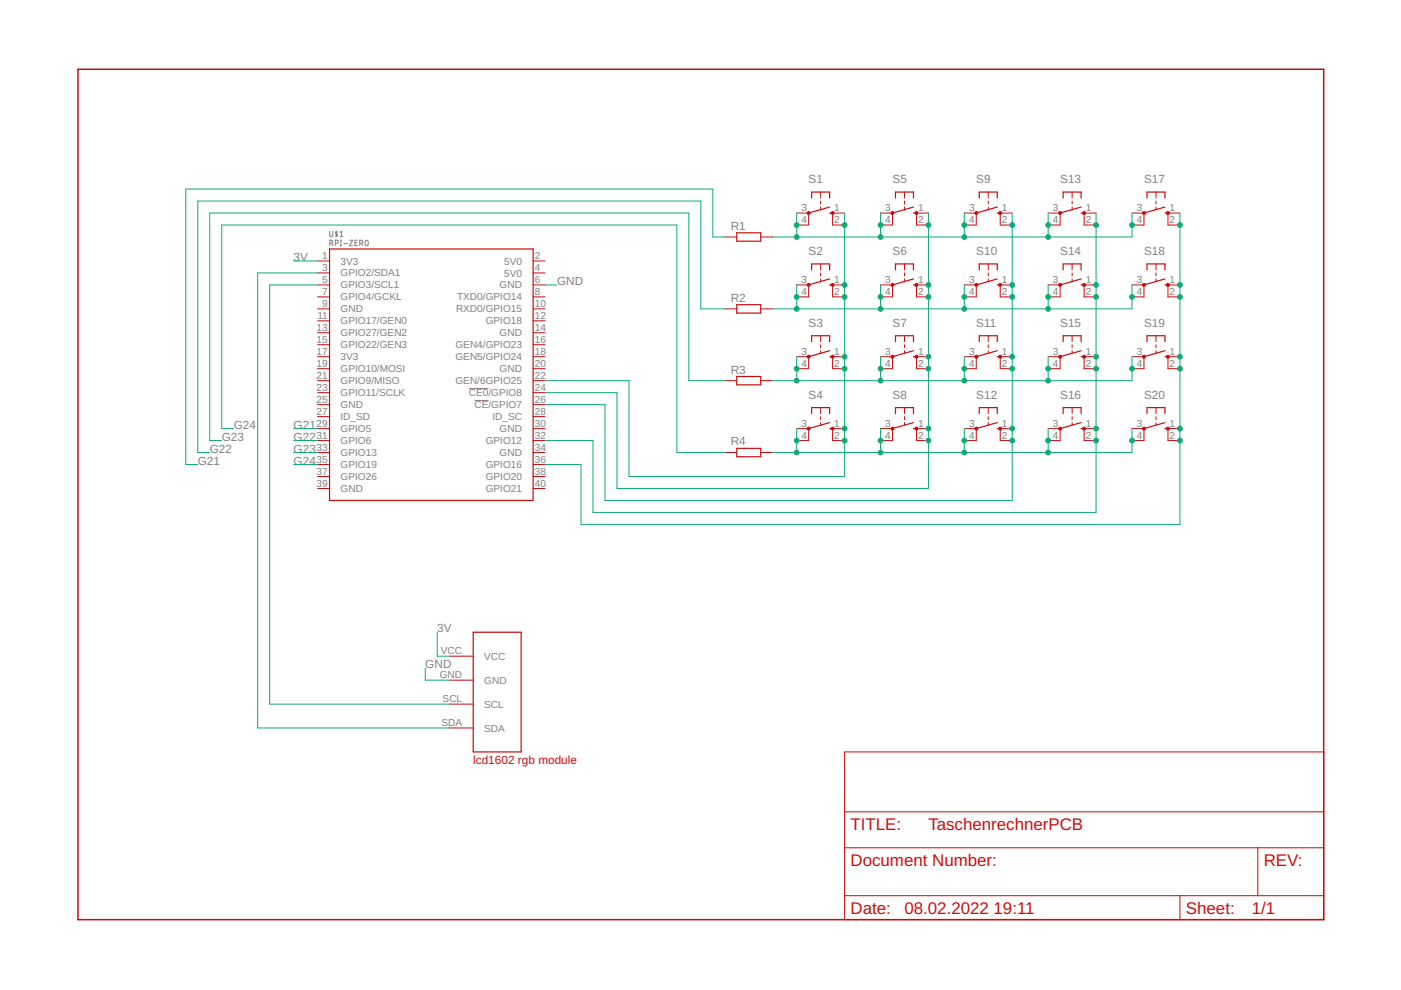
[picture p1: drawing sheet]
<svg xmlns="http://www.w3.org/2000/svg" width="297mm" height="210mm" viewBox="0 0 297 210" stroke-linecap="round" stroke-linejoin="round" font-family="sans-serif">
<g fill="none" stroke="#808080" stroke-width=".21">
<path d="M69.9 51.6l.6-.1v-.4l-.6-.2v1.2M69.9 49v1l.3 .2 .3-.2 .1-1M70.3 51.6l.3 .5M71.1 51.6l.6-.1v-.4l-.6-.2v1.2M71.3 49v1.2M71.6 49.2l-.4-.1-.1 .2 .5 .5-.1 .2h-.4M72.1 49.3l.3-.3v1.2M72.1 50.2h.6M72.2 50.9h.2M72.2 52.1h.2M72.3 50.9v1.2M72.9 51.6h.8"/>
<path d="M74.1 50.9h.7l-.7 1.2h.7M75.3 51.5h.4M75.8 50.9h-.5v1.2h.5M76.3 51.6l.6-.1v-.4l-.6-.2v1.2M76.7 51.6l.2 .5M77.5 51h.4l.2 .2-.1 .7-.2 .2-.3-.1-.1-.2zM99.4 82.4h4.2M100.6 84.9h3"/>
</g>
<path d="M16.5 14.7h264.1v180.3h-264.1z" fill="none" stroke="#c90d0c" stroke-width=".32"/>
<g fill="none" stroke="#c90d0c" stroke-width=".21">
<path d="M67.3 55.3h2.6M67.3 57.9h2.6M113 55.3h2.6M113 57.9h2.6M153.7 50.2h2.5M161.3 50.2h2.5M168.9 45.2h2.5v2.5h-2.5M174 40.7v1.3M174 42.6v.7M174 43.9v.6M174 56v1.2M174 57.9v.6"/>
<path d="M174 59.1v.7M179.1 45.2h-2.6v2.5h2.6M186.7 45.2h2.5v2.5h-2.5M191.8 40.7v1.3M191.8 42.6v.7M191.8 43.9v.6M191.8 56v1.2M191.8 57.9v.6M191.8 59.1v.7M196.8 45.2h-2.5v2.5h2.5M204.4 45.2h2.6v2.5h-2.6M209.5 40.7v1.3"/>
<path d="M209.5 42.6v.7M209.5 43.9v.6M209.5 56v1.2M209.5 57.9v.6M209.5 59.1v.7M214.6 45.2h-2.5v2.5h2.5M222.2 45.2h2.6v2.5h-2.6M227.3 40.7v1.3M227.3 42.6v.7M227.3 43.9v.6M227.3 56v1.2M227.3 57.9v.6"/>
<path d="M227.3 59.1v.7M232.4 45.2h-2.6v2.5h2.6M240 45.2h2.5v2.5h-2.5M245.1 40.7v1.3M245.1 42.6v.7M245.1 43.9v.6M245.1 56v1.2M245.1 57.9v.6M245.1 59.1v.7M250.2 45.2h-2.6v2.5h2.6M67.3 60.4h2.6M67.3 62.9h2.6"/>
<path d="M67.3 75.6h2.6M67.3 78.2h2.6M67.3 65.5h2.6M67.3 68h2.6M67.3 70.5h2.6M67.3 73.1h2.6M113 60.4h2.6M113 62.9h2.6M113 75.6h2.6M113 78.2h2.6M113 65.5h2.6M113 68h2.6"/>
<path d="M113 70.5h2.6M113 73.1h2.6M153.7 65.5h2.5M161.3 65.5h2.5M168.9 60.4h2.5v2.5h-2.5M168.9 75.6h2.5v2.6h-2.5M174 71.2v1.3M174 73.1v.6M174 74.4v.6M179.1 60.4h-2.6v2.5h2.6M179.1 75.6h-2.6v2.6h2.6M186.7 60.4h2.5v2.5h-2.5"/>
<path d="M186.7 75.6h2.5v2.6h-2.5M191.8 71.2v1.3M191.8 73.1v.6M191.8 74.4v.6M196.8 60.4h-2.5v2.5h2.5M196.8 75.6h-2.5v2.6h2.5M204.4 60.4h2.6v2.5h-2.6M204.4 75.6h2.6v2.6h-2.6M209.5 71.2v1.3M209.5 73.1v.6M209.5 74.4v.6M214.6 60.4h-2.5v2.5h2.5"/>
<path d="M214.6 75.6h-2.5v2.6h2.5M222.2 60.4h2.6v2.5h-2.6M222.2 75.6h2.6v2.6h-2.6M227.3 71.2v1.3M227.3 73.1v.6M227.3 74.4v.6M232.4 60.4h-2.6v2.5h2.6M232.4 75.6h-2.6v2.6h2.6M240 60.4h2.5v2.5h-2.5M240 75.6h2.5v2.6h-2.5M245.1 71.2v1.3M245.1 73.1v.6"/>
<path d="M245.1 74.4v.6M250.2 60.4h-2.6v2.5h2.6M250.2 75.6h-2.6v2.6h2.6M67.3 90.9h2.6M67.3 93.4h2.6M67.3 80.7h2.6M67.3 95.9h2.6M67.3 83.2h2.6M67.3 85.8h2.6M67.3 88.3h2.6M67.3 98.5h2.6M113 90.9h2.6"/>
<path d="M113 93.4h2.6M113 80.7h2.6M113 95.9h2.6M113 83.2h2.6M113 85.8h2.6M113 88.3h2.6M113 98.5h2.6M153.7 80.7h2.5M153.7 95.9h2.5M161.3 80.7h2.5M161.3 95.9h2.5M168.9 90.9h2.5v2.5h-2.5"/>
<path d="M174 86.4v1.3M174 88.3v.7M174 89.6v.6M179.1 90.9h-2.6v2.5h2.6M186.7 90.9h2.5v2.5h-2.5M191.8 86.4v1.3M191.8 88.3v.7M191.8 89.6v.6M196.8 90.9h-2.5v2.5h2.5M204.4 90.9h2.6v2.5h-2.6M209.5 86.4v1.3M209.5 88.3v.7"/>
<path d="M209.5 89.6v.6M214.6 90.9h-2.5v2.5h2.5M222.2 90.9h2.6v2.5h-2.6M227.3 86.4v1.3M227.3 88.3v.7M227.3 89.6v.6M232.4 90.9h-2.6v2.5h2.6M240 90.9h2.5v2.5h-2.5M245.1 86.4v1.3M245.1 88.3v.7M245.1 89.6v.6M250.2 90.9h-2.6v2.5h2.6"/>
<path d="M67.3 101h2.6M67.3 103.6h2.6M113 101h2.6M113 103.6h2.6M95.2 139.1h5.1M95.2 154.3h5.1M95.2 149.3h5.1M95.2 144.2h5.1M179.1 159.4h101.5v35.6h-101.5zM179.1 179.7h101.5M179.1 172.1h101.5M266.7 179.7v10.2"/>
<path d="M179.1 189.9h101.5M250.2 189.9v5.1"/>
</g>
<g fill="none" stroke="#c90d0c" stroke-width=".25">
<path d="M69.9 52.8h43.1v53.3h-43.1zM156.2 49.4h5.1v1.7h-5.1zM172.1 42v-1.3h3.8v1.3M172.1 57.2v-1.2h3.8v1.2M175.9 45.2h.6M175.9 43.9l-4.5 1.3M175.9 59.1l-4.5 1.3M189.9 42v-1.3h3.8v1.3M189.9 57.2v-1.2h3.8v1.2M193.7 45.2h.6M193.7 43.9l-4.5 1.3M193.7 59.1l-4.5 1.3"/>
<path d="M207.6 42v-1.3h3.8v1.3M207.6 57.2v-1.2h3.8v1.2M211.4 45.2h.7M211.4 43.9l-4.4 1.3M211.4 59.1l-4.4 1.3M225.4 42v-1.3h3.8v1.3M225.4 57.2v-1.2h3.8v1.2M229.2 45.2h.6M229.2 43.9l-4.4 1.3M229.2 59.1l-4.4 1.3M243.2 42v-1.3h3.8v1.3M243.2 57.2v-1.2h3.8v1.2"/>
<path d="M247 45.2h.6M247 43.9l-4.5 1.3M247 59.1l-4.5 1.3M156.2 64.6h5.1v1.8h-5.1zM156.2 79.8h5.1v1.8h-5.1zM172.1 72.5v-1.3h3.8v1.3M175.9 60.4h.6M175.9 75.6h.6M175.9 74.4l-4.5 1.2M189.9 72.5v-1.3h3.8v1.3M193.7 60.4h.6M193.7 75.6h.6"/>
<path d="M193.7 74.4l-4.5 1.2M207.6 72.5v-1.3h3.8v1.3M211.4 60.4h.7M211.4 75.6h.7M211.4 74.4l-4.4 1.2M225.4 72.5v-1.3h3.8v1.3M229.2 60.4h.6M229.2 75.6h.6M229.2 74.4l-4.4 1.2M243.2 72.5v-1.3h3.8v1.3M247 60.4h.6M247 75.6h.6"/>
<path d="M247 74.4l-4.5 1.2M156.2 95.1h5.1v1.7h-5.1zM172.1 87.7v-1.3h3.8v1.3M175.9 90.9h.6M175.9 89.6l-4.5 1.3M189.9 87.7v-1.3h3.8v1.3M193.7 90.9h.6M193.7 89.6l-4.5 1.3M207.6 87.7v-1.3h3.8v1.3M211.4 90.9h.7M211.4 89.6l-4.4 1.3M225.4 87.7v-1.3h3.8v1.3"/>
<path d="M229.2 90.9h.6M229.2 89.6l-4.4 1.3M243.2 87.7v-1.3h3.8v1.3M247 90.9h.6M247 89.6l-4.5 1.3M100.3 134h10.2v25.4h-10.2z"/>
</g>
<g fill="#c90d0c" stroke="#c90d0c" stroke-width=".21">
<circle cx="171.4" cy="45.2" r=".33"/>
<circle cx="176.5" cy="45.2" r=".33"/>
<circle cx="171.4" cy="60.4" r=".33"/>
<circle cx="176.5" cy="60.4" r=".33"/>
<circle cx="171.4" cy="75.6" r=".33"/>
<circle cx="176.5" cy="75.6" r=".33"/>
<circle cx="171.4" cy="90.9" r=".33"/>
<circle cx="176.5" cy="90.9" r=".33"/>
<circle cx="189.2" cy="45.2" r=".33"/>
<circle cx="194.3" cy="45.2" r=".33"/>
<circle cx="189.2" cy="60.4" r=".33"/>
<circle cx="194.3" cy="60.4" r=".33"/>
<circle cx="189.2" cy="75.6" r=".33"/>
<circle cx="194.3" cy="75.6" r=".33"/>
<circle cx="189.2" cy="90.9" r=".33"/>
<circle cx="194.3" cy="90.9" r=".33"/>
<circle cx="207" cy="45.2" r=".33"/>
<circle cx="212.1" cy="45.2" r=".33"/>
<circle cx="207" cy="60.4" r=".33"/>
<circle cx="212.1" cy="60.4" r=".33"/>
<circle cx="207" cy="75.6" r=".32"/>
<circle cx="212.1" cy="75.6" r=".32"/>
<circle cx="207" cy="90.9" r=".32"/>
<circle cx="212.1" cy="90.9" r=".32"/>
<circle cx="224.8" cy="45.2" r=".33"/>
<circle cx="229.9" cy="45.2" r=".33"/>
<circle cx="224.8" cy="60.4" r=".33"/>
<circle cx="229.9" cy="60.4" r=".33"/>
<circle cx="224.8" cy="75.6" r=".32"/>
<circle cx="229.9" cy="75.6" r=".32"/>
<circle cx="224.8" cy="90.9" r=".32"/>
<circle cx="229.9" cy="90.9" r=".32"/>
<circle cx="242.6" cy="45.2" r=".33"/>
<circle cx="247.6" cy="45.2" r=".33"/>
<circle cx="242.6" cy="60.4" r=".33"/>
<circle cx="247.6" cy="60.4" r=".33"/>
<circle cx="242.6" cy="75.6" r=".32"/>
<circle cx="247.6" cy="75.6" r=".32"/>
<circle cx="242.6" cy="90.9" r=".32"/>
<circle cx="247.6" cy="90.9" r=".32"/>
</g>
<g fill="none" stroke="#0dab76" stroke-width=".21">
<path d="M62.3 55.3h5M67.3 57.9h-12.7v96.4h40.6M153.7 50.2h-2.6v-10.1h-111.7v58.4h2.5M168.9 45.2v5M179.1 45.2v55.8h-45.8v-20.3h-17.7M186.7 45.2v5M196.8 45.2v58.4h-66v-20.4h-15.2M204.4 45.2v5M214.6 45.2v60.9h-86.3v-20.3h-12.7M222.2 45.2v5M232.4 45.2v63.4h-106.7v-15.2h-10.1M240 45.2v5h-76.2"/>
<path d="M250.2 45.2v66h-127v-12.7h-7.6M67.3 60.4h-10.1v88.9h38M115.6 60.4h2.5M153.7 65.5h-5.1v-22.9h-106.7v53.3h2.6M168.9 60.4v5.1M168.9 75.6v5.1M186.7 60.4v5.1M186.7 75.6v5.1M204.4 60.4v5.1M204.4 75.6v5.1M222.2 60.4v5.1M222.2 75.6v5.1"/>
<path d="M240 60.4v5.1h-76.2M240 75.6v5.1h-76.2M49.6 90.9h-2.6v-43.2h96.5v48.2h10.2M62.3 95.9h5M62.3 98.5h5M62.3 90.9h5M62.3 93.4h5M153.7 80.7h-7.7v-35.5h-101.5v48.2h2.5M168.9 90.9v5M186.7 90.9v5M204.4 90.9v5M222.2 90.9v5"/>
<path d="M240 90.9v5h-76.2M92.7 134v5.1h2.5M90.2 141.7v2.5h5"/>
</g>
<g fill="#0dab76" stroke="#0dab76" stroke-width=".21">
<circle cx="240" cy="47.7" r=".51"/>
<circle cx="222.2" cy="47.7" r=".51"/>
<circle cx="222.2" cy="50.2" r=".51"/>
<circle cx="204.4" cy="47.7" r=".51"/>
<circle cx="204.4" cy="50.2" r=".51"/>
<circle cx="186.7" cy="47.7" r=".51"/>
<circle cx="186.7" cy="50.2" r=".51"/>
<circle cx="168.9" cy="47.7" r=".51"/>
<circle cx="168.9" cy="50.2" r=".51"/>
<circle cx="240" cy="62.9" r=".51"/>
<circle cx="168.9" cy="62.9" r=".51"/>
<circle cx="186.7" cy="62.9" r=".51"/>
<circle cx="186.7" cy="65.5" r=".51"/>
<circle cx="204.4" cy="62.9" r=".51"/>
<circle cx="204.4" cy="65.5" r=".51"/>
<circle cx="222.2" cy="62.9" r=".51"/>
<circle cx="222.2" cy="65.5" r=".51"/>
<circle cx="168.9" cy="65.5" r=".51"/>
<circle cx="240" cy="78.2" r=".51"/>
<circle cx="222.2" cy="78.2" r=".51"/>
<circle cx="222.2" cy="80.7" r=".51"/>
<circle cx="204.4" cy="78.2" r=".51"/>
<circle cx="204.4" cy="80.7" r=".51"/>
<circle cx="186.7" cy="78.2" r=".51"/>
<circle cx="186.7" cy="80.7" r=".51"/>
<circle cx="168.9" cy="78.2" r=".51"/>
<circle cx="168.9" cy="80.7" r=".51"/>
<circle cx="240" cy="93.4" r=".51"/>
<circle cx="168.9" cy="93.4" r=".51"/>
<circle cx="186.7" cy="93.4" r=".51"/>
<circle cx="186.7" cy="95.9" r=".51"/>
<circle cx="204.4" cy="93.4" r=".51"/>
<circle cx="204.4" cy="95.9" r=".51"/>
<circle cx="222.2" cy="93.4" r=".51"/>
<circle cx="222.2" cy="95.9" r=".51"/>
<circle cx="168.9" cy="95.9" r=".51"/>
<circle cx="250.2" cy="47.7" r=".51"/>
<circle cx="250.2" cy="60.4" r=".51"/>
<circle cx="250.2" cy="62.9" r=".51"/>
<circle cx="250.2" cy="75.6" r=".51"/>
<circle cx="250.2" cy="78.2" r=".51"/>
<circle cx="250.2" cy="90.9" r=".51"/>
<circle cx="250.2" cy="93.4" r=".51"/>
<circle cx="232.4" cy="60.4" r=".51"/>
<circle cx="232.4" cy="62.9" r=".51"/>
<circle cx="232.4" cy="75.6" r=".51"/>
<circle cx="232.4" cy="78.2" r=".51"/>
<circle cx="232.4" cy="90.9" r=".51"/>
<circle cx="232.4" cy="47.7" r=".51"/>
<circle cx="232.4" cy="93.4" r=".51"/>
<circle cx="214.6" cy="60.4" r=".51"/>
<circle cx="214.6" cy="62.9" r=".51"/>
<circle cx="214.6" cy="75.6" r=".51"/>
<circle cx="214.6" cy="78.2" r=".51"/>
<circle cx="214.6" cy="90.9" r=".51"/>
<circle cx="214.6" cy="47.7" r=".51"/>
<circle cx="214.6" cy="93.4" r=".51"/>
<circle cx="196.8" cy="47.7" r=".51"/>
<circle cx="196.8" cy="60.4" r=".51"/>
<circle cx="196.8" cy="62.9" r=".51"/>
<circle cx="196.8" cy="75.6" r=".51"/>
<circle cx="196.8" cy="78.2" r=".51"/>
<circle cx="196.8" cy="90.9" r=".51"/>
<circle cx="196.8" cy="93.4" r=".51"/>
<circle cx="179.1" cy="93.4" r=".51"/>
<circle cx="179.1" cy="90.9" r=".51"/>
<circle cx="179.1" cy="47.7" r=".51"/>
<circle cx="179.1" cy="60.4" r=".51"/>
<circle cx="179.1" cy="62.9" r=".51"/>
<circle cx="179.1" cy="75.6" r=".51"/>
<circle cx="179.1" cy="78.2" r=".51"/>
</g>
<g font-size="3.6" fill="#c90d0c">
<text x="180.3" y="175.9">TITLE:</text>
<text x="196.8" y="175.9">TaschenrechnerPCB</text>
<text x="180.3" y="183.6">Document Number:</text>
<text x="267.9" y="183.6">REV:</text>
<text x="180.3" y="193.7">Date:</text>
<text x="191.8" y="193.7">08.02.2022</text>
<text x="210.7" y="193.7">19:11</text>
<text x="251.4" y="193.7">Sheet:</text>
<text x="265.4" y="193.7">1/1</text>
</g>
<g font-size="2.5" fill="#808080">
<text x="171.4" y="38.8">S1</text>
<text x="189.2" y="38.8">S5</text>
<text x="207" y="38.8">S9</text>
<text x="224.8" y="38.8">S13</text>
<text x="242.6" y="38.8">S17</text>
<text x="154.9" y="48.7">R1</text>
<text x="62.2" y="55.3">3V</text>
<text x="171.4" y="54.1">S2</text>
<text x="189.2" y="54.1">S6</text>
<text x="207" y="54.1">S10</text>
<text x="224.8" y="54.1">S14</text>
<text x="242.6" y="54.1">S18</text>
<text x="118.1" y="60.4">GND</text>
<text x="154.9" y="64">R2</text>
<text x="171.4" y="69.3">S3</text>
<text x="189.2" y="69.3">S7</text>
<text x="207" y="69.3">S11</text>
<text x="224.8" y="69.3">S15</text>
<text x="242.6" y="69.3">S19</text>
<text x="154.9" y="79.2">R3</text>
<text x="171.4" y="84.5">S4</text>
<text x="189.2" y="84.5">S8</text>
<text x="207" y="84.5">S12</text>
<text x="224.8" y="84.5">S16</text>
<text x="242.6" y="84.5">S20</text>
<text x="44.5" y="96">G22</text>
<text x="47" y="93.4">G23</text>
<text x="49.5" y="90.9">G24</text>
<text x="62.2" y="90.9">G21</text>
<text x="62.2" y="93.4">G22</text>
<text x="62.2" y="96">G23</text>
<text x="154.9" y="94.5">R4</text>
<text x="41.9" y="98.5">G21</text>
<text x="62.2" y="98.5">G24</text>
<text x="92.7" y="134">3V</text>
<text x="90.2" y="141.7">GND</text>
</g>
<text font-size="2.5" fill="#c90d0c" x="100.3" y="162">lcd1602 rgb module</text>
<g font-size="2.1" fill="#808080">
<text x="169.9" y="44.8">3</text>
<text x="169.9" y="47.3">4</text>
<text x="176.9" y="44.8">1</text>
<text x="176.9" y="47.3">2</text>
<text x="187.7" y="44.8">3</text>
<text x="187.7" y="47.3">4</text>
<text x="194.7" y="44.8">1</text>
<text x="194.7" y="47.3">2</text>
<text x="205.5" y="44.8">3</text>
<text x="205.5" y="47.3">4</text>
<text x="212.4" y="44.8">1</text>
<text x="212.4" y="47.3">2</text>
<text x="223.2" y="44.8">3</text>
<text x="223.2" y="47.3">4</text>
<text x="230.2" y="44.8">1</text>
<text x="230.2" y="47.3">2</text>
<text x="241" y="44.8">3</text>
<text x="241" y="47.3">4</text>
<text x="248" y="44.8">1</text>
<text x="248" y="47.3">2</text>
<text x="68.3" y="55">1</text>
<text x="68.3" y="57.5">3</text>
<text x="72.2" y="56.1">3V3</text>
<text x="72.2" y="58.6">GPIO2/SDA1</text>
<text x="106.9" y="56.1">5V0</text>
<text x="106.9" y="58.6">5V0</text>
<text x="113.4" y="55">2</text>
<text x="113.4" y="57.5">4</text>
<text x="68.3" y="60">5</text>
<text x="68.3" y="62.6">7</text>
<text x="68.3" y="65.1">9</text>
<text x="72.2" y="61.2">GPIO3/SCL1</text>
<text x="72.2" y="63.7">GPIO4/GCKL</text>
<text x="96.9" y="63.7">TXD0/GPIO14</text>
<text x="105.9" y="61.2">GND</text>
<text x="113.4" y="60">6</text>
<text x="113.4" y="62.6">8</text>
<text x="113.4" y="65.1">10</text>
<text x="169.9" y="60">3</text>
<text x="169.9" y="62.6">4</text>
<text x="176.9" y="60">1</text>
<text x="176.9" y="62.6">2</text>
<text x="187.7" y="60">3</text>
<text x="187.7" y="62.6">4</text>
<text x="194.7" y="60">1</text>
<text x="194.7" y="62.6">2</text>
<text x="205.5" y="60">3</text>
<text x="205.5" y="62.6">4</text>
<text x="212.4" y="60">1</text>
<text x="212.4" y="62.6">2</text>
<text x="223.2" y="60">3</text>
<text x="223.2" y="62.6">4</text>
<text x="230.2" y="60">1</text>
<text x="230.2" y="62.6">2</text>
<text x="241" y="60">3</text>
<text x="241" y="62.6">4</text>
<text x="248" y="60">1</text>
<text x="248" y="62.6">2</text>
<text x="67.1" y="70.2">13</text>
<text x="67.3" y="67.7">11</text>
<text x="72.2" y="66.2">GND</text>
<text x="72.2" y="68.8">GPIO17/GEN0</text>
<text x="72.2" y="71.3">GPIO27/GEN2</text>
<text x="96.7" y="66.2">RXD0/GPIO15</text>
<text x="103" y="68.8">GPIO18</text>
<text x="105.9" y="71.3">GND</text>
<text x="113.4" y="67.7">12</text>
<text x="113.4" y="70.2">14</text>
<text x="67.1" y="72.7">15</text>
<text x="67.1" y="75.3">17</text>
<text x="67.1" y="77.8">19</text>
<text x="72.2" y="73.9">GPIO22/GEN3</text>
<text x="72.2" y="76.4">3V3</text>
<text x="96.6" y="73.9">GEN4/GPIO23</text>
<text x="96.6" y="76.4">GEN5/GPIO24</text>
<text x="113.4" y="72.7">16</text>
<text x="113.4" y="75.3">18</text>
<text x="113.4" y="77.8">20</text>
<text x="169.9" y="75.3">3</text>
<text x="169.9" y="77.8">4</text>
<text x="176.9" y="75.3">1</text>
<text x="176.9" y="77.8">2</text>
<text x="187.7" y="75.3">3</text>
<text x="187.7" y="77.8">4</text>
<text x="194.7" y="75.3">1</text>
<text x="194.7" y="77.8">2</text>
<text x="205.5" y="75.3">3</text>
<text x="205.5" y="77.8">4</text>
<text x="212.4" y="75.3">1</text>
<text x="212.4" y="77.8">2</text>
<text x="223.2" y="75.3">3</text>
<text x="223.2" y="77.8">4</text>
<text x="230.2" y="75.3">1</text>
<text x="230.2" y="77.8">2</text>
<text x="241" y="75.3">3</text>
<text x="241" y="77.8">4</text>
<text x="248" y="75.3">1</text>
<text x="248" y="77.8">2</text>
<text x="67.1" y="80.4">21</text>
<text x="67.1" y="82.9">23</text>
<text x="72.2" y="78.9">GPIO10/MOSI</text>
<text x="72.2" y="81.5">GPIO9/MISO</text>
<text x="96.6" y="81.5">GEN/6GPIO25</text>
<text x="105.9" y="78.9">GND</text>
<text x="113.4" y="80.4">22</text>
<text x="113.4" y="82.9">24</text>
<text x="67.1" y="85.4">25</text>
<text x="67.1" y="88">27</text>
<text x="72.2" y="84">GPIO11/SCLK</text>
<text x="72.2" y="86.6">GND</text>
<text x="72.2" y="89.1">ID_SD</text>
<text x="99.4" y="84">CE0/GPIO8</text>
<text x="100.6" y="86.6">CE/GPIO7</text>
<text x="104.4" y="89.1">ID_SC</text>
<text x="113.4" y="85.4">26</text>
<text x="113.4" y="88">28</text>
<text x="67.1" y="90.5">29</text>
<text x="67.1" y="93.1">31</text>
<text x="67.1" y="95.6">33</text>
<text x="72.2" y="91.6">GPIO5</text>
<text x="72.2" y="94.2">GPIO6</text>
<text x="103" y="94.2">GPIO12</text>
<text x="105.9" y="91.6">GND</text>
<text x="113.4" y="90.5">30</text>
<text x="113.4" y="93.1">32</text>
<text x="113.4" y="95.6">34</text>
<text x="169.9" y="90.5">3</text>
<text x="169.9" y="93.1">4</text>
<text x="176.9" y="90.5">1</text>
<text x="176.9" y="93.1">2</text>
<text x="187.7" y="90.5">3</text>
<text x="187.7" y="93.1">4</text>
<text x="194.7" y="90.5">1</text>
<text x="194.7" y="93.1">2</text>
<text x="205.5" y="90.5">3</text>
<text x="205.5" y="93.1">4</text>
<text x="212.4" y="90.5">1</text>
<text x="212.4" y="93.1">2</text>
<text x="223.2" y="90.5">3</text>
<text x="223.2" y="93.1">4</text>
<text x="230.2" y="90.5">1</text>
<text x="230.2" y="93.1">2</text>
<text x="241" y="90.5">3</text>
<text x="241" y="93.1">4</text>
<text x="248" y="90.5">1</text>
<text x="248" y="93.1">2</text>
<text x="67.1" y="98.1">35</text>
<text x="67.1" y="100.7">37</text>
<text x="72.2" y="96.7">GPIO13</text>
<text x="72.2" y="99.3">GPIO19</text>
<text x="72.2" y="101.8">GPIO26</text>
<text x="103" y="99.3">GPIO16</text>
<text x="103" y="101.8">GPIO20</text>
<text x="105.9" y="96.7">GND</text>
<text x="113.4" y="98.1">36</text>
<text x="113.4" y="100.7">38</text>
<text x="67.1" y="103.2">39</text>
<text x="72.2" y="104.3">GND</text>
<text x="103" y="104.3">GPIO21</text>
<text x="113.4" y="103.2">40</text>
<text x="93.2" y="143.8">GND</text>
<text x="93.5" y="138.8">VCC</text>
<text x="102.7" y="139.9">VCC</text>
<text x="93.9" y="148.9">SCL</text>
<text x="102.7" y="145">GND</text>
<text x="93.6" y="154">SDA</text>
<text x="102.7" y="155.1">SDA</text>
<text x="102.7" y="150">SCL</text>
</g>
</svg>
